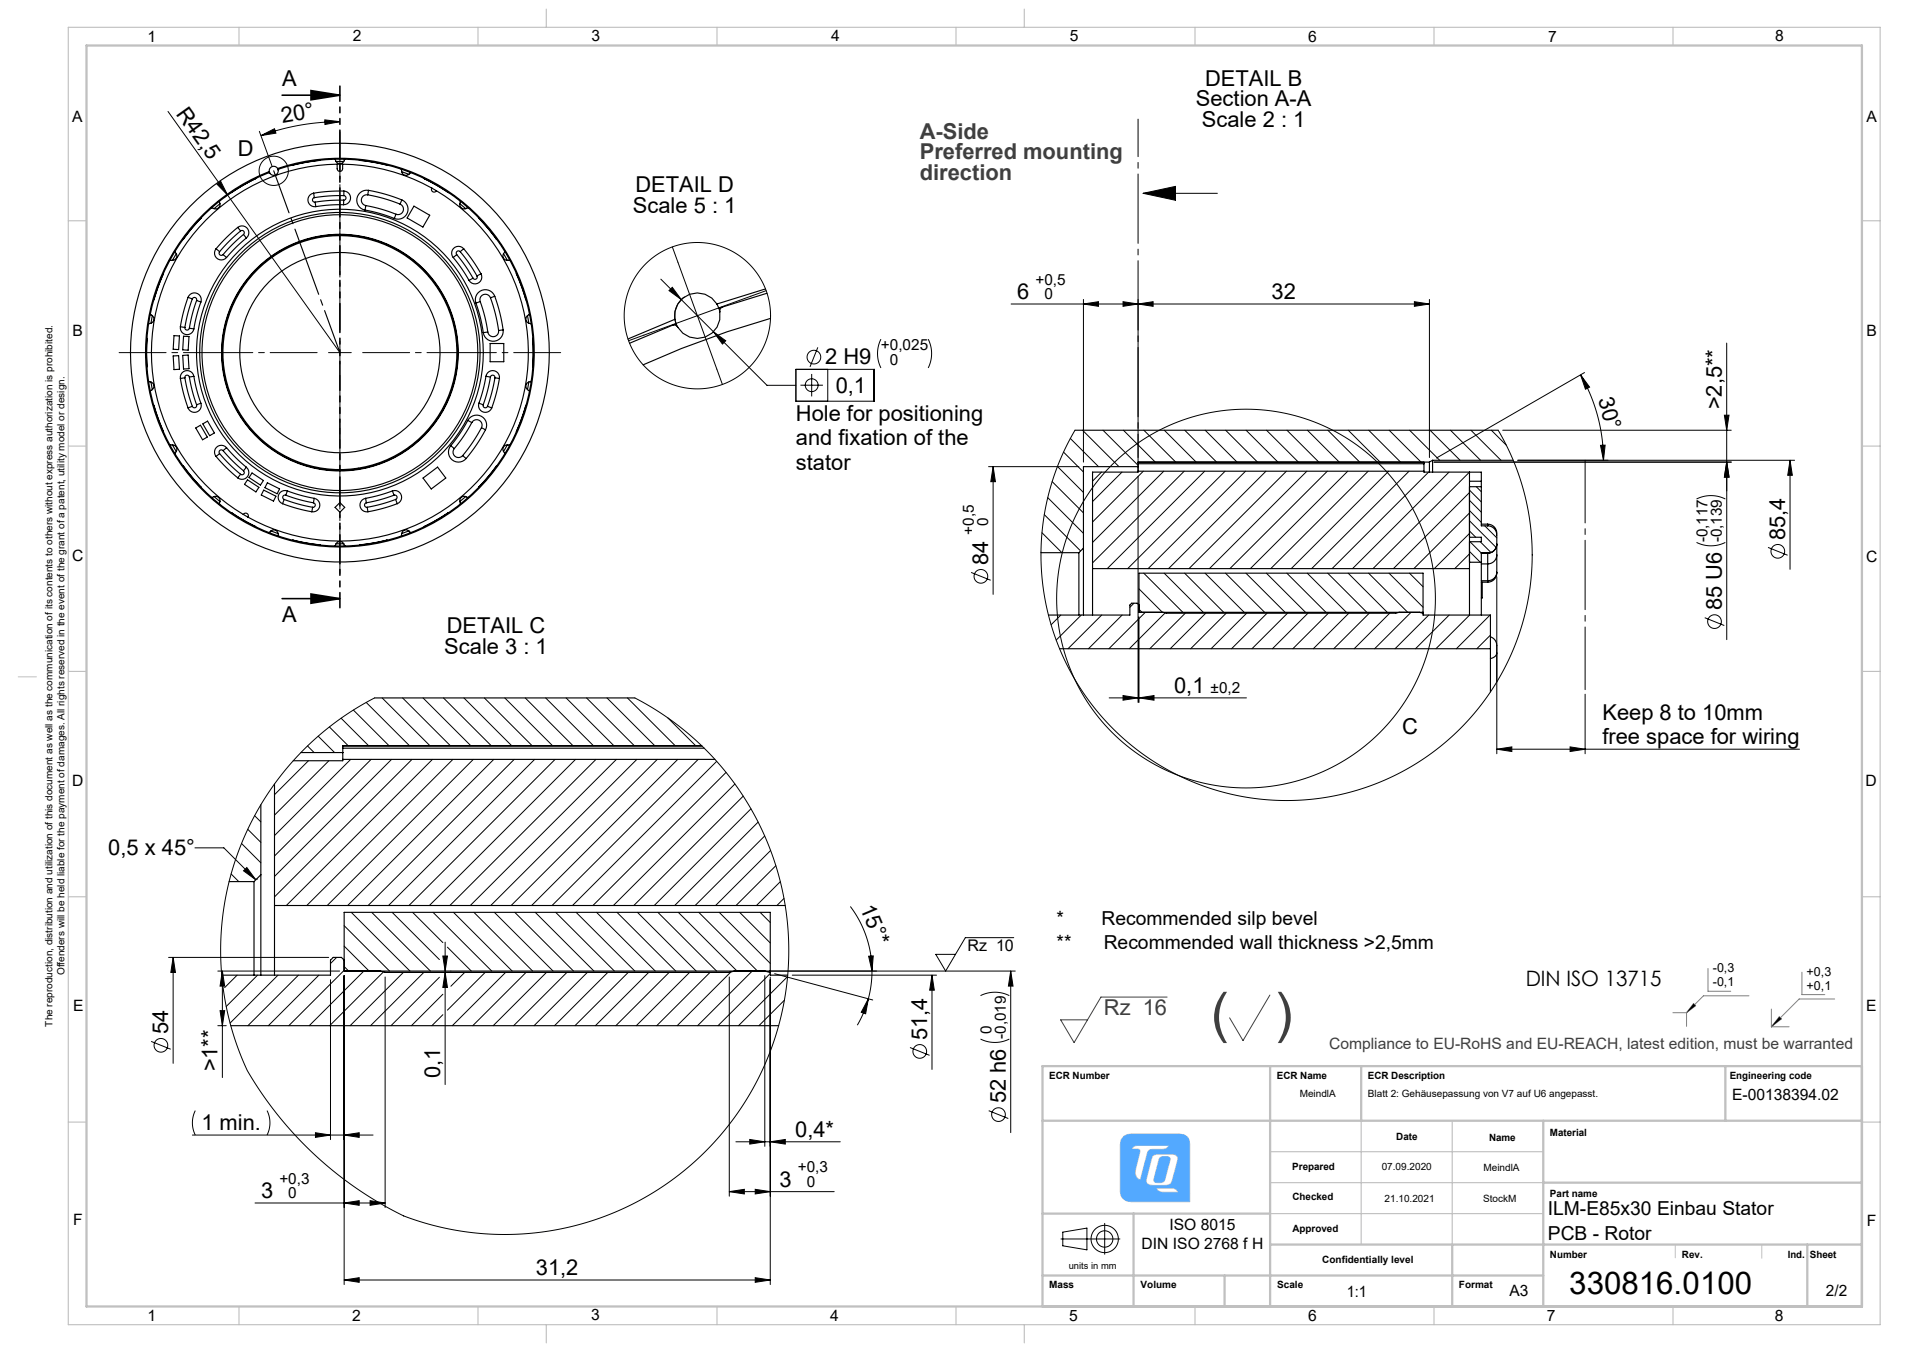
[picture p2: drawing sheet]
<svg xmlns="http://www.w3.org/2000/svg" width="420mm" height="297mm" viewBox="0 0 420 297" stroke-linecap="round" stroke-linejoin="round" font-family="sans-serif">
<g fill="none" stroke="#000" stroke-width=".22">
<path d="M251.1 42.5l7.1-1.6v3.1zM251.1 42.5h16.3M233.1 272.2h12.9M233.5 270.7l5.3-.9v4.8l-5.3-.9zM242.7 268.7v6.8"/>
<circle cx="242.7" cy="272.2" r="3"/>
<circle cx="242.7" cy="272.2" r="1.8"/>
</g>
<path d="M375.2 212.8v5h5M384.2 218.8h-10l-3.7 3.7M395.8 213.6v4.9h5.1M403 219.5h-7.8l-6.1 6.1M367.5 222.5h3M370.5 222.5v3M372 220.5l.5 .4-2 1.6zM389.1 225.6h3.9M389.1 221.7v3.9M390.8 223.4l.5 .4-2.2 1.8z" fill="none" stroke="#808080" stroke-width=".22"/>
<path d="M251.1 42.5h7.1v-1.6zM251.1 42.5l7.1 1.5v-1.5zM372 220.5l.5 .4-2 1.6zM390.8 223.4l.5 .4-2.2 1.8z" fill-rule="evenodd" fill="#000"/>
<path d="M4 148.7h4M246.9 249.6l.8-.4 1-.1h10.3a2.07 2.07 0 0 1 2.3 2.2l.1 12.7h-12.8a2.22 2.22 0 0 1-2.5-2.2v-10.3l.2-1.1zM249 251.9l1.1-.3h6.7a1.63 1.63 0 0 1-2 .9h-1.6a1.08 1.08 0 0 0-1.2 1l-1.5 5.7-.4-.2-.4-.4-.3-.8 1-5.2-.5-.2h-1.3zM253.4 253.7a14.8 14.8 0 0 1 4.7-.1 1.1 1.1 0 0 1 .5 1.6l-1.1 4.1a1.52 1.52 0 0 1-1.9 1.1 6.2 6.2 0 0 1-3.7-.4l-.1-.7 .1-.5 1-4.1 .2-.7zM254.7 254.4a2.06 2.06 0 0 1 2.3-.1v.7l-1.1 4.1a1.36 1.36 0 0 1-1.8 .7l-.3-.1-.3-.4zM254 261h3.3a1.34 1.34 0 0 1 1.5 .9h-3.2a1.44 1.44 0 0 1-1.6-.9zM368 273.4v2.9M387 273.4v3" fill="none" stroke="#c0c0c0" stroke-width=".22"/>
<g fill="none" stroke="#c0c0c0" stroke-width=".25">
<path d="M15 6h398v285h-398zM52.5 6v4M105 6v4M120 2v4M157.5 6v4M210 6v4M225 2v4M262.5 6v4M315 6v4M367.5 6v4M15 48.5h4M409 48.5h4"/>
<path d="M15 98h4M409 98h4M15 147.5h4M409 147.5h4M15 197h4M409 197h4M15 246.5h4M279 259.8h60M279 253h60M299 246.2v27.2M319 246.2v27.2M409 246.5h4"/>
<path d="M279 266.6h60M52.5 287v4M105 287v4M120 291v4M157.5 287v4M210 287v4M225 291v4M262.5 287v4M315 287v4M367.5 287v4"/>
</g>
<g fill="none" stroke="#c0c0c0" stroke-width=".5">
<path d="M19 10h390v277h-390zM279 234.2v52.8M299 234.2v12M379 234.2v12M409 234.2h-180v52.8M229 246.2h180M339 259.8h70M339 246.2v40.8M229 266.6h50M249 266.6v20.4M279 273.4h130M319 273.4v13.6"/>
<path d="M397 273.4v13.6M229 280.2h110M269 280.2v6.8"/>
</g>
<path d="M254.8 254.3l-1.3 4.8 .1 .5 .4 .2h1.3l.5-.4 1.2-4.7v-.4l-.5-.2h-1.2zM253.3 253.8l.8-.2 3.4-.1 .7 .2 .4 .4 .1 .8-1.2 4.4-.2 .6-.4 .3-.9 .2h-2.9l-.8-.2-.4-.3-.1-.9 1.2-4.6zM254 261h3.8l.6 .3 .4 .6h-3.7l-.7-.4zM246.7 249.8l-.4 .6-.2 .9v10.5a2.23 2.23 0 0 0 2.5 2.2h12.8l-.1-12.7a2.07 2.07 0 0 0-2.3-2.2h-10.5l-1.1 .2zM248.9 252l1-.4h6.9l-.4 .5-.5 .3-2.9 .1-.7 .3-.3 .5-1.5 5.9-.8-.5a2.1 2.1 0 0 1-.2-2l.9-3.9-.3-.4h-1.5z" fill-rule="evenodd" fill="#53a9ff"/>
<g fill="none" stroke="#000" stroke-width=".22">
<path d="M36.9 24.5l37.8 53M55.3 39.6l-3.1 1.8-3 2M57 28.9l2.8 7.7M57.3 29.8l3-1.5 .3 .9zM71.3 26.3l3.4 .4-3.3 .6zM74.7 26.7a50.7 50.7 0 0 0-17.4 3.1M47.7 40.5l.8-.6 1.5 3zM148.9 57.6l8.6 23.5M72.2 77.5h5M74.7 75v5M145.2 61.3l11.5 11.6M147.7 63.1l2 2.7-2.7-2z"/>
<path d="M150.4 65.2a5 5 0 0 0-1.9 5.8M156.7 72.9l11.8 11.7h6.3M156.7 72.9l2.7 2-.7 .7zM164.9 65.1l-23.5 8.5M179.6 76.3l-1.7 4.3M193.5 74.5a7.1 7.1 0 0 0 0 6.3M203.9 74.5a7.1 7.1 0 0 1 0 6.3M222.1 66.8h91.9M238 66.8l3.3-.5v1zM238 65.8v35.7M246.7 66.3l3.3 .5-3.3 .5zM250 65.8v34.7"/>
<path d="M250 66.8l3.3-.5v1zM310.7 66.3l3.3 .5-3.3 .5zM314 65.8v34.7M379.3 75.4v65.1M174.8 81.1h17.2v7h-17.2zM175.8 84.6h5M178.3 82.1v5M181.8 81.1v7M233.6 99.3l4.4 4.4M235.1 96.3l6.2 6.2M236.1 94.5l-1.7 3.1-1.5 3.2-1.2 3.2-1 3.4-.9 3.5-.6 3.4-.4 3.6-.1 3.5 .1 3.5 .3 3.6 .5 3.4 .8 3.6 1.1 3.5 1.2 3.4 1.4 3.1 1.7 3.2 1.8 3 2.1 2.9 2.2 2.7 2.4 2.6 2.6 2.4 2.8 2.4 2.9 2 3 1.9 3.1 1.7 3.2 1.4 3.3 1.3 3.4 1 3.5 .8 3.4 .6 3.6 .3 3.5 .2 3.5-.2 3.5-.3 3.5-.6 3.7-.8 3.3-1.1 3.3-1.2 3.2-1.5 3.1-1.7 3-1.8 2.9-2.1 2.7-2.3 2.6-2.4 2.4-2.6 2.2-2.7 2-2.8 1.9-3.1 1.7-3.1 1.4-3.2 1.3-3.3 1-3.4 .8-3.4 .5-3.5 .4-3.5 .1-3.6-.2-3.5-.3-3.7-.6-3.5-.9-3.5-1-3.3-1.3-3.3-1.5-3.3-1.7-3.1M237.8 94.5l8 8"/>
<path d="M242.3 94.5l7.7 7.7M246.8 94.5l7 7M251.3 94.5l7 7M255.8 94.5l7 7M260.2 94.5l7 7M264.7 94.5l7 7M269.2 94.5l7 7M273.7 94.5l7 7M278.2 94.5l7 7M282.7 94.5l7 7M287.2 94.5l7 7M291.7 94.5l7 7"/>
<path d="M296.2 94.5l7 7M300.7 94.5l7 7M305.1 94.5l7 7M309.6 94.5l6.6 6.6M314.1 94.5l6.6 6.6M318.6 94.5l6.6 6.6M323.1 94.5l6.6 6.6M327.6 94.5l3.3 3.3M330.1 94.5h50.2M347.2 82.3l2 2.7-.9 .5zM347.2 82.3a37.5 37.5 0 0 1 5 18.8M348.1 81.8l-32.5 18.8"/>
<path d="M351.6 97.8h1l-.4 3.3zM378.8 91.2h1l-.5 3.3zM217.2 102.5h19.8M218.2 102.5l.5 3.3h-1.1zM218.2 102.5v28.1M228.9 117l4.4 4.4M229.4 113.1l8 7.9M230.2 109.3l7.8 7.9M231.1 105.8l6.9 6.9M232.3 102.5l5.7 5.7M242 103.7l-2 2M246.5 103.7l-6.5 6.5"/>
<path d="M250 104.6v49.7M251.2 103.5l-11.2 11.2M255.6 103.5l-15.6 15.7M260.1 103.5l-20.1 20.1M264.6 103.5l-21.4 21.4M269.1 103.5l-21.4 21.4M273.6 103.5l-21.4 21.4M278.1 103.5l-21.4 21.4M282.6 103.5l-21.4 21.4M287.1 103.5l-21.4 21.4M291.6 103.5l-21.4 21.4M296.1 103.5l-21.4 21.4"/>
<path d="M300.5 103.5l-21.4 21.4M305 103.5l-21.4 21.4M309.5 103.5l-21.4 21.4M313.8 103.7l-21.2 21.2M315 101.5h65.3M318.3 103.7l-21.2 21.2M322.8 103.7l-21.2 21.2M322.8 108.2l-16.7 16.7M322.8 112.7l-12.2 12.2M322.8 117.2l-7.7 7.7M322.8 116.6l1.4 1.4M322.8 114.4l5.9 5.9"/>
<path d="M322.8 112.2l2.6 2.6M322.8 109.9l2.6 2.6M322.8 107.7l2.6 2.6M322.9 119l2.5 2.5M324.3 106.9l1.1 1.1M325.2 119l2.3 2.4M326.1 115.5l2.7 2.7M333.4 101.1h60.8M372.7 119.2a7.1 7.1 0 0 0 6.3 0M372.7 109.6a7.1 7.1 0 0 1 6.3 0M379.3 101.5l.5 3.3h-1zM393.2 101.1v24"/>
<path d="M393.2 101.1l.5 3.3h-1zM213.3 125.7l4.3 1.8M228.7 121.3l.1 .1M233 135.1l-2.1 2.1M237.5 135.1l-5.5 5.5M242 135.1l-7.4 7.4M246.5 135.1l-7.4 7.4M249.1 132.5l-.9 .9M250.2 133.8l.7 .7M250.2 129.4l5.1 5.1M250.2 135.5v18.8M251.2 125.9l8.6 8.6"/>
<path d="M251.6 134.5l-8 8M255.7 125.9l8.6 8.6M255.9 134.6l-7.8 7.9M260.2 125.9l8.6 8.6M260.4 134.7l-7.8 7.8M264.7 125.9l8.6 8.6M264.9 134.7l-7.8 7.8M269.2 125.9l8.6 8.6M269.3 134.7l-7.8 7.8M273.7 125.9l8.6 8.6M273.8 134.7l-7.8 7.8M278.2 125.9l8.6 8.6"/>
<path d="M278.3 134.7l-7.8 7.8M282.7 125.9l8.6 8.6M282.8 134.7l-7.8 7.8M287.2 125.9l8.6 8.6M287.3 134.7l-7.8 7.8M291.6 125.9l8.6 8.6M291.8 134.7l-7.8 7.8M296.1 125.9l8.6 8.6M296.3 134.7l-7.8 7.8M300.6 125.9l8.6 8.6M300.8 134.7l-7.8 7.8M305.1 125.9l7.5 7.5"/>
<path d="M305.3 134.7l-7.8 7.8M309.6 125.9l3 3M310 134.5l-8 8M313.8 135.1l-7.4 7.4M318.3 135.1l-7.4 7.4M322.8 121.1l2.4 2.4M322.8 121.7l-3.2 3.2M322.8 123.4l.1 .1M322.8 135.1l-7.4 7.4M327.3 135.1l-7.4 7.4M327.4 139.5l-3 3M328.8 126.7v38.9"/>
<path d="M374.5 135.7l4.3 1.7M388.4 120.3l4.3 1.7M72.4 159.7l4.1 4.1M74.9 157.8l6.1 6M77.6 156l7.9 7.8M80.4 154.3l9.6 9.5M82.3 153.3l-4.5 2.5-4.4 3.1-3.9 3.2-3.8 3.6-3.4 3.9-3.1 4.2-2.7 4.4-2.4 4.7-1.9 4.7-1.6 5.2-1.1 4.9-.7 5.1-.3 5.2 .1 5.2 .6 5.1 1 5.2 1.6 5.5 2 5.1 1.3 2.4 2.7 4.2 3.8 5 3.9 4.4 4.2 4.1 4.6 3.9 3.7 2.7 4.2 2.8 4.9 2.7 2.9 1.3 4.9 1.5 5.4 1.2 5.4 .7 5.2 .2 5.2-.2 5.1-.7 5.1-1.1 5-1.5 4.8-1.9 4.7-2.3 4.4-2.6 4.3-3.1 3.9-3.4 3.7-3.7 3.3-4 3-4.2 2.6-4.5 2.2-4.7 1.9-4.8 1.4-5 1-5.1 .6-5 .2-5.2-.3-5.2-.7-5.2-1.2-5.2-1.5-4.8-2-4.9-2.4-4.7-2.7-4.5-3-4-3.6-4.1-3.6-3.5-4-3.2-4.3-3-4.5-2.6M83.9 153.3l10.5 10.5M88.4 153.3l10.5 10.5M92.9 153.3l10.5 10.5M97.4 153.3l10.5 10.5M101.9 153.3l10.5 10.5"/>
<path d="M106.4 153.3l10.5 10.5M110.9 153.3l10.5 10.5M115.4 153.3l10.5 10.5M119.9 153.3l10.5 10.5M124.4 153.3l10.5 10.5M128.8 153.3l10.5 10.5M133.3 153.3l10.5 10.5M137.8 153.3l10.5 10.5M146.7 157.7l6.1 6.1M243.6 153.3h30.2M246.7 152.8l3.3 .5-3.3 .5zM250.2 153.3l3.3-.5v1z"/>
<path d="M348.2 152.5v13.1M55.9 179.2l1.4 1.4M67.6 163.9l1.4 1.4M67.8 167.1l-7.5 7.5M69.9 161.7l3.6 3.6M72.2 167.1l-11.9 12M77 166.8l-16.7 16.8M81.5 166.8l-21.2 21.2M86 166.8l-25.7 25.7M90.5 166.8l-30.2 30.2M95 166.8l-32.1 32.1M99.5 166.8l-32.1 32.1"/>
<path d="M104 166.8l-32.1 32.1M108.5 166.8l-32.1 32.1M113 166.8l-32.1 32.1M117.4 166.8l-32.1 32.1M121.9 166.8l-32.1 32.1M126.4 166.8l-32.1 32.1M130.9 166.8l-32.1 32.1M135.4 166.8l-32.1 32.1M139.9 166.8l-32.1 32.1M144.4 166.8l-32.1 32.1M148.9 166.8l-32.1 32.1M153.4 166.8l-32.1 32.1"/>
<path d="M157.4 167.2l-31.6 31.7M159.5 169.7l-29.3 29.2M161.4 172.2l-26.7 26.7M163.3 174.9l-24.1 24M165 177.7l-21.3 21.2M328.8 164.6l3.3-.5v1zM328.8 164.6h66.5M344.9 164.1l3.3 .5-3.3 .5zM42.8 186.3h6.4l7 7M50.8 192l1.7 1.7M53.1 185.3l4.2 4.2M53.5 191.3l.7-.7 2 2.7z"/>
<path d="M54.4 182.2l2.9 2.8M56.4 193.1h.1M166.5 180.6l-18.3 18.3M168 183.6l-15.3 15.3M169.3 186.8l-12.1 12.1M170.4 190.2l-8.7 8.7M171.4 193.7l-5.2 5.2M172.2 197.4l-1.5 1.5M186.8 199.1a23.5 23.5 0 0 1 4.7 14.2M37 210.3h35.2M38 210.3l.5 3.3h-1zM38 210.3v23.3"/>
<path d="M47.8 213.3h26.8M48.8 213.3l.6 3.3h-1.1zM48.8 213.3v23.4M52.1 214.2l-2.8 2.8M56.6 214.2l-6.9 6.9M61.1 214.2l-10.6 10.5M65.6 214.2l-11.1 11.1M70 214.2l-11.1 11.1M72.6 215.2v35.1M73.9 210.3l-1.3 1.4M75.6 214.3v67.9M75.6 213.2l-12.2 12.1"/>
<path d="M75.6 212.3l1 1M75.6 207.8l5.5 5.5M75.6 203.3l10 10M77.2 200.4l12.9 12.9M79.9 213.3l-12 12M81.7 200.4l12.9 12.9M84.2 213.5l-11.8 11.8M84.6 214.6v50.7M86.1 200.4l10.4 10.4M88.6 213.6l-11.7 11.7M90.6 200.4l6.7 6.7M93.1 213.6l-11.7 11.7"/>
<path d="M95.1 200.4l12.9 12.9M96.5 214.7l-10.6 10.6M97.3 210h1l-.5 3.3zM97.3 218.4l-6.9 6.9M97.8 213.6l.5 3.3h-1zM97.8 207v31.2M98.3 208.1l5.2 5.2M99 213.3h.1M99.6 200.4l12.9 12.9M102.1 213.6l-3.1 3.1M104.1 200.4l12.9 12.9M106.6 213.6l-8.3 8.3"/>
<path d="M108.6 200.4l12.9 12.9M111.1 213.6l-11.7 11.7M113.1 200.4l12.9 12.9M115.5 213.6l-11.7 11.7M117.6 200.4l12.9 12.9M120 213.6l-11.7 11.7M122.1 200.4l12.9 12.9M124.5 213.6l-11.7 11.7M126.6 200.4l12.9 12.9M129 213.6l-11.7 11.7M131 200.4l12.9 12.9M133.5 213.6l-11.7 11.7"/>
<path d="M135.5 200.4l12.9 12.9M138 213.6l-11.7 11.7M140 200.4l12.9 12.9M142.5 213.6l-11.7 11.7M144.5 200.4l12.9 12.9M147 213.6l-11.7 11.7M149 200.4l12.9 12.9M151.5 213.6l-11.7 11.7M153.5 200.4l12.9 12.9M156 213.6l-11.7 11.7M158 200.4l11.2 11.2M160.2 214.6v48.2"/>
<path d="M160.5 213.5l-11.8 11.8M162.5 200.4l6.7 6.7M165.2 213.3l-12 12M167 200.4l2.2 2.3M168 214.3v37.5M169.2 214.6v67.6M169.2 213.8l-11.5 11.5M170.2 213.9l21.5 5.8M172.3 219.7l-5.6 5.6M173 214.5l-10.8 10.8M174 214.2h31.7M190.7 219.4l-.6 3.3-.9-.3z"/>
<path d="M190.7 219.4a23.5 23.5 0 0 1-2.4 5.8M190.8 210.1l1-.1-.3 3.3zM191.5 213.3a23.6 23.6 0 0 1-.8 6.1M204.7 214.2l.5 3.3h-1zM204.7 214.2v20.7M215.4 218.7a7.1 7.1 0 0 1 6.3 0M222 213.3l.5 3.3h-1zM222 213.3v35.5M222.7 206h-10.6l-4.4 7.3-2.1-3.7h4.3M223 213.3h-54M33.2 228.8l4.3 1.7M47.8 225.3h1.9"/>
<path d="M48.3 222h1.1l-.6 3.3zM97.3 222.9l-2.4 2.4M199.9 230.1l4.3 1.7M215.4 228.3a7.1 7.1 0 0 0 6.3 0M42.3 249.3h39.6M42.9 244a6 6 0 0 0 0 5.3M58.7 244a6 6 0 0 1 0 5.3M69.3 248.8l3.3 .5-3.3 .6zM75.6 249.3l3.3-.5v1.1zM161.6 250.8h23M164.7 250.3l3.3 .5-3.3 .5zM169.2 250.8l3.3-.5v1z"/>
<path d="M217.2 244l4.3 1.7M56 264.3h28.6M75.6 264.3l3.3-.5v1zM81.3 263.8l3.3 .5-3.3 .5zM160.2 261.8l3.3-.5v1zM160.2 261.8h23M165.9 261.3l3.3 .5-3.3 .5zM75.6 281.2l3.3-.5v1zM75.6 281.2h93.6M165.9 280.7l3.3 .5-3.3 .5z"/>
<circle cx="60.1" cy="37.5" r="3.2"/>
<circle cx="153.2" cy="69.3" r="16.1"/>
<circle cx="178.8" cy="78.5" r="1.5"/>
<circle cx="178.3" cy="84.6" r="1.41"/>
<circle cx="215.5" cy="126.6" r="1.5"/>
<circle cx="273.7" cy="131.5" r="41.6"/>
<circle cx="376.6" cy="136.6" r="1.5"/>
<circle cx="390.5" cy="121.1" r="1.5"/>
<circle cx="35.3" cy="229.6" r="1.5"/>
<circle cx="202" cy="231" r="1.5"/>
<circle cx="219.3" cy="244.9" r="1.5"/>
</g>
<path d="M68.3 19.9l6.4 1-6.4 1zM62 20.9h12.7M62 131.5h12.7M68.3 130.5l6.4 1-6.4 1z" fill="none" stroke="#000" stroke-width=".35"/>
<path d="M69.7 77.5h-43.5M74.7 72.5v-43.5M79.7 77.5h43.5M74.7 82.5v43.5" fill="none" stroke="#000" stroke-width=".22" stroke-dasharray="15.2 1.3 1.3 1.3" stroke-dashoffset="4.9"/>
<path d="M74.7 18.9v114.6" fill="none" stroke="#000" stroke-width=".35" stroke-dasharray="6.3 1.3 1.3 1.3 1.3 1.3" stroke-dashoffset="3"/>
<path d="M250 103.6v-77.4" fill="none" stroke="#000" stroke-width=".22" stroke-dasharray="15.2 1.3 1.3 1.3" stroke-dashoffset="7"/>
<path d="M348.2 101.1v50.4" fill="none" stroke="#000" stroke-width=".22" stroke-dasharray="15.2 1.3 1.3 1.3" stroke-dashoffset="1.5"/>
<path d="M60.1 37.5l14.6 40" fill="none" stroke="#000" stroke-width=".25" stroke-dasharray="15.2 1.3 1.3 1.3" stroke-dashoffset="5.4"/>
<g fill="#000">
<path d="M47.7 40.5l.8-.6 1.5 3zM393.2 101.1l.5 3.3h-1zM38 210.3l.5 3.3h-1zM222 213.3l.5 3.3h-1z"/>
<path d="M68.3 19.9l6.4 1-6.4 1zM68.3 130.5l6.4 1-6.4 1z"/>
<path d="M71.3 26.3l3.4 .4-3.3 .6zM57.3 29.8l3-1.5 .3 .9z"/>
<path d="M147 63.8l2.7 2-2-2.7zM156.7 72.9l2 2.7 .7-.7z"/>
<path d="M238 66.8l3.3-.5v1zM246.7 66.3l3.3 .5-3.3 .5z"/>
<path d="M310.7 66.3l3.3 .5-3.3 .5zM250 66.8l3.3-.5v1z"/>
<path d="M218.2 102.5l.5 3.3h-1.1zM379.3 101.5l.5 3.3h-1zM48.8 213.3l.6 3.3h-1.1zM48.3 222h1.1l-.6 3.3z"/>
<path d="M351.6 97.8h1l-.4 3.3zM347.2 82.3l2 2.7-.9 .5z"/>
<path d="M379.3 101.5l.5 3.3h-1zM378.8 91.2h1l-.5 3.3zM97.8 213.6l.5 3.3h-1zM97.3 210h1l-.5 3.3zM204.7 214.2l.5 3.3h-1z"/>
<path d="M328.8 164.6l3.3-.5v1zM344.9 164.1l3.3 .5-3.3 .5zM246.7 152.8l3.3 .5-3.3 .5zM250.2 153.3l3.3-.5v1z"/>
<path d="M190.7 219.4l-.6 3.3-.9-.3zM190.8 210.1l1-.1-.3 3.3z"/>
<path d="M75.6 264.3l3.3-.5v1zM81.3 263.8l3.3 .5-3.3 .5zM160.2 261.8l3.3-.5v1zM165.9 261.3l3.3 .5-3.3 .5zM75.6 281.2l3.3-.5v1zM165.9 280.7l3.3 .5-3.3 .5zM164.7 250.3l3.3 .5-3.3 .5zM169.2 250.8l3.3-.5v1zM69.3 248.8l3.3 .5-3.3 .6zM75.6 249.3l3.3-.5v1.1zM53.5 191.3l.7-.7 2 2.7z"/>
</g>
<path d="M148.9 57.6l-1.2-3.4M141.4 73.6l-3.3 1.2M164.9 65.1l3.4-1.3M157.5 81.1l1.2 3.4" fill="none" stroke="#000" stroke-width=".22" stroke-dasharray="15.2 1.3 1.3 1.3"/>
<path d="M256.4 219h-14.6l-5.9 10-2.9-5h5.9M278.9 218.6l-5.9 10-2.9-5" fill="none" stroke="#3f3f3f" stroke-width=".22"/>
<g fill="none" stroke="#000" stroke-width=".25">
<path d="M56.2 39.2l-5.5 3.1M59 37.9l.3 .1M59.1 37.7l.1 .2M59.2 37.9l.1 .1M61 37a1 1 0 0 0-1.2-.4 1 1 0 0 0-.7 1.1M61 37a42.7 42.7 0 0 1 55.8 47.5 42.7 42.7 0 0 1-68.2 26.8 42.7 42.7 0 0 1 8.6-72.8l1.9-.8M61 37l.1 .2M61.1 37.2a42.5 42.5 0 0 1 55.5 47.3 42.5 42.5 0 0 1-67.9 26.6 42.5 42.5 0 0 1 8.5-72.4l2-.8M61.1 37.2v.2M61.1 37.4a1 1 0 0 1-.6 1.1 1 1 0 0 1-1.2-.5M61.2 37.1l-.1 .3M70.4 35.2l-6.2 1.1"/>
<path d="M73.5 35a1.13 1.13 0 0 0 1.2 1 1.13 1.13 0 0 0 1.1-1M73.8 35.5h1.7M74.1 36.1h1.2M74.1 36.1a41.4 41.4 0 0 0-39.4 30.6 41.4 41.4 0 0 0 18.7 46.3M74.1 36.1v1a.6 .6 0 0 0 .6 .6 .6 .6 0 0 0 .6-.6v-1M75.3 36.1a41.4 41.4 0 0 1 19.5 5.2M78.9 35.2l6.2 1.1M88.1 37.1v.1a1.13 1.13 0 0 0 .8 1.3 1.13 1.13 0 0 0 1.3-.6h.1M88.2 37.7l1.6 .6M93.1 39.2l5.5 3.1M38.5 55.2l-.1 .1a1.13 1.13 0 0 1 .3 1.4 1.13 1.13 0 0 1-1.4 .5M38.7 55.7l-.8 1.5"/>
<path d="M44.2 47.8l-4 4.8M47.5 54.6l.7 .7M47.5 54.6a1.5 1.5 0 0 0 .2 2.2 1.5 1.5 0 0 0 2.1-.2M48.2 55.3a.5 .5 0 0 0 .1 .7 .5 .5 0 0 0 .7-.1M48.3 44.2h-.1a1.13 1.13 0 0 1-.2 1.5 1.13 1.13 0 0 1-1.5-.1l-.1 .1M48.3 44.7l-1.3 1.1M49 55.9l.8 .7M52.2 50l-2.5 2.2-2.2 2.4M52.2 50l.7 .7M52.2 50a1.5 1.5 0 0 1 2.1 .2 1.5 1.5 0 0 1-.2 2.1M52.9 50.7l-2.5 2.2-2.2 2.4M52.9 50.7a.5 .5 0 0 1 .7 .1 .5 .5 0 0 1-.1 .7"/>
<path d="M53.5 51.5l-2.4 2.1-2.1 2.3M53.5 51.5l.6 .8M54.1 52.3l-2.3 2-2 2.3M68.9 42.4l.2 1M68.9 42.4a1.5 1.5 0 0 0-1.2 1.8 1.5 1.5 0 0 0 1.7 1.2M69.1 43.4a.5 .5 0 0 0-.5 .6 .5 .5 0 0 0 .6 .4M69.2 44.4l.2 1M75.5 45h-3.1l-3 .4M75.5 44v1M75.5 44h-3.2l-3.1 .4M75.5 43a.5 .5 0 0 1 .5 .5 .5 .5 0 0 1-.5 .5M75.5 43h-3.2l-3.2 .4"/>
<path d="M75.5 42v1M75.5 42a1.5 1.5 0 0 1 1.5 1.5 1.5 1.5 0 0 1-1.5 1.5M75.5 42h-3.3l-3.3 .4M80.2 46.1a31.8 31.8 0 0 1 6.4 1.9M80.4 45.2a32.8 32.8 0 0 1 6.6 1.9M80.4 45.2l-.2 .9M80.8 42.8a1.2 1.2 0 0 0-1.4 1 1.2 1.2 0 0 0 1 1.4M80.8 42.8a35.2 35.2 0 0 1 7.1 2M80.9 41.8a36.2 36.2 0 0 1 7.4 2.1M80.9 41.8l-.1 1M80.9 41.8a2.2 2.2 0 0 0-2.5 1.8 2.2 2.2 0 0 0 1.8 2.5M87 47.1l-.4 .9"/>
<path d="M87.9 44.8a1.2 1.2 0 0 1 .6 1.6 1.2 1.2 0 0 1-1.5 .7M88.3 43.9l-.4 .9M88.3 43.9a2.2 2.2 0 0 1 1.2 2.9 2.2 2.2 0 0 1-2.9 1.2M90.9 45.3l3.5 2-1.5 2.6-3.5-2zM94.8 41.3a.6 .6 0 0 0 .3 .8 .6 .6 0 0 0 .8-.2M94.8 41.3l1.1 .6M95.9 41.9a41.4 41.4 0 0 1 14.6 56.3 41.4 41.4 0 0 1-56 15.4M99.6 56.6l1.8 2.4 1.6 2.6M100.3 55.9l1.9 2.5 1.7 2.7M100.3 55.9l-.7 .7M101 44.7l1.3 1.1M101.1 44.2a1.13 1.13 0 0 0 .2 1.5 1.13 1.13 0 0 0 1.5-.1l.1 .1"/>
<path d="M101.1 55.3a.5 .5 0 0 0-.7-.1 .5 .5 0 0 0-.1 .7M101.1 55.3l2 2.6 1.7 2.7M101.9 54.6l2 2.7 1.7 2.8M101.9 54.6l-.8 .7M101.9 54.6a1.5 1.5 0 0 0-2.2-.1 1.5 1.5 0 0 0-.1 2.1M105.1 47.8l4.1 4.8M110.6 55.7l.9 1.5M110.9 55.2v.1a1.13 1.13 0 0 0-.3 1.4 1.13 1.13 0 0 0 1.4 .5M32.3 74.3v6.3M33 68.9v.1a1.13 1.13 0 0 1 .8 1.3 1.13 1.13 0 0 1-1.2 .9v.1M33.5 69.3l-.3 1.7M35.9 60l-2.1 5.9"/>
<path d="M38 78.2l1.2-.1 .2 3-1.2 .1zM38.2 73.7l1.2 .1-.2 3-1.2-.1zM39.6 71.8l1 .1M39.6 71.8a1.5 1.5 0 0 0 1.3 1.7 1.5 1.5 0 0 0 1.7-1.2M40.1 78.1l1.2-.1 .2 3-1.2 .1zM40.3 73.9h1.2l-.2 3h-1.2zM40.6 71.9a.5 .5 0 0 0 .4 .6 .5 .5 0 0 0 .6-.4M41.3 65.3l-1 3.2-.7 3.3M41.3 65.3l.9 .4M41.3 65.3a1.5 1.5 0 0 1 1.9-.9 1.5 1.5 0 0 1 .9 1.9M41.6 72.1l1 .2M42.2 65.7l-.9 3.1-.7 3.1"/>
<path d="M42.2 65.7a.5 .5 0 0 1 .7-.3 .5 .5 0 0 1 .3 .6M43.2 66l-1 3-.6 3.1M43.2 66l.9 .3M44.1 66.3l-.9 3-.6 3M103.9 61.1l-.9 .5M104.5 66.6a31.8 31.8 0 0 1 1.7 6.5M104.8 60.6a.5 .5 0 0 1-.2 .7 .5 .5 0 0 1-.7-.2M105.5 66.2a32.8 32.8 0 0 1 1.6 6.7M105.5 66.2l-1 .4M105.6 60.1l-.8 .5M105.6 60.1a1.5 1.5 0 0 1-.5 2.1 1.5 1.5 0 0 1-2.1-.6M107.1 72.9l-.9 .2"/>
<path d="M107.7 75.5h3v4h-3zM107.7 65.4a1.2 1.2 0 0 0-1.5-.7 1.2 1.2 0 0 0-.7 1.5M107.7 65.4a35.2 35.2 0 0 1 1.8 7.2M108.7 65.1a2.2 2.2 0 0 0-2.8-1.3 2.2 2.2 0 0 0-1.4 2.8M108.7 65.1l-1 .3M108.7 65.1a36.2 36.2 0 0 1 1.8 7.4M109.5 72.6a1.2 1.2 0 0 1-1 1.4 1.2 1.2 0 0 1-1.4-1.1M110.5 72.5l-1 .1M110.5 72.5a2.2 2.2 0 0 1-1.9 2.4 2.2 2.2 0 0 1-2.4-1.8M113.4 60l2.2 5.9M115.9 69.3l.3 1.7M116.3 68.9v.1a1.13 1.13 0 0 0-.8 1.3 1.13 1.13 0 0 0 1.2 .9v.1"/>
<path d="M117 74.3v6.3M147.6 71.5a1 1 0 0 1 1.3 .4M148.3 70.1l-10.3 4.4M148.3 70.1l.2 1M148.5 71.1l-10.2 4.3M148.5 71.1l.4 .8M157.5 66.8a5 5 0 0 0-6-2.2 5 5 0 0 0-3.2 5.5M157.5 66.8l.4 .9M157.9 67.7l.2 .8M158.1 68.5a5 5 0 0 1-3.2 5.5 5 5 0 0 1-6-2.1M158.8 67.4a1 1 0 0 0-.7 1.1M168.2 63.5l-10.7 3.3"/>
<path d="M168.5 64.4l-10.6 3.3M169.3 69.9l-9.6 3-10 3.7-8.4 3.5M32.6 83.7a1.13 1.13 0 0 1 1.2 1 1.13 1.13 0 0 1-.8 1.2v.1M33.2 83.9l.3 1.7M33.8 89l2.1 5.9M37.3 97.7a1.13 1.13 0 0 1 1.4 .5 1.13 1.13 0 0 1-.3 1.5h.1M37.9 97.7l.8 1.5M39.6 83.1l.7 3.3 1 3.2M40.6 83l-1 .1M40.6 83l.7 3.2 .9 3.1M41.6 82.8a.5 .5 0 0 0-.6-.4 .5 .5 0 0 0-.4 .6M41.6 82.8l.6 3.1 1 3"/>
<path d="M42.2 89.3l-.9 .3M42.6 82.7a1.5 1.5 0 0 0-1.7-1.3 1.5 1.5 0 0 0-1.3 1.7M42.6 82.7l-1 .1M42.6 82.7l.6 3 .9 2.9M43 94l1-.6 1.5 2.6-1 .6zM43.2 88.9a.5 .5 0 0 1-.3 .7 .5 .5 0 0 1-.7-.3M44.1 88.6l-.9 .3M44.1 88.6a1.5 1.5 0 0 1-.9 1.9 1.5 1.5 0 0 1-1.9-.9M44.6 93.1l1-.6 1.5 2.6-1 .6zM48.2 99.6l2.2 2.4 2.5 2.2M48.2 99.6l-.7 .7M49 99a.5 .5 0 0 0-.7-.1 .5 .5 0 0 0-.1 .7"/>
<path d="M49 99l2.1 2.3 2.4 2.1M49.8 98.4l-.8 .6M49.8 98.4l2 2.2 2.3 2M49.8 98.4a1.5 1.5 0 0 0-2.1-.2 1.5 1.5 0 0 0-.2 2.1M99 97.9l.8 .6M99 97.9a2.2 2.2 0 0 0 .3 3.1 2.2 2.2 0 0 0 3.1-.3M99.8 98.5a1.2 1.2 0 0 0 .1 1.7 1.2 1.2 0 0 0 1.7-.1M102.8 92.4l.8 .4M102.8 92.4a2.2 2.2 0 0 1 2.9-1 2.2 2.2 0 0 1 .9 3M102.8 92.4a31.8 31.8 0 0 1-3.8 5.5M103.6 92.8a1.2 1.2 0 0 1 1.7-.5 1.2 1.2 0 0 1 .5 1.7M103.6 92.8a32.8 32.8 0 0 1-3.8 5.7"/>
<path d="M105.2 88.6a1.5 1.5 0 0 0 .9 1.9 1.5 1.5 0 0 0 1.9-.9M105.2 88.6l.9 .3M105.8 94l.8 .4M105.8 94a35.2 35.2 0 0 1-4.2 6.1M106.1 88.9a.5 .5 0 0 0 .3 .7 .5 .5 0 0 0 .7-.3M106.6 94.4a36.2 36.2 0 0 1-4.2 6.3M106.7 82.7l1 .1M106.7 82.7a1.5 1.5 0 0 1 1.8-1.3 1.5 1.5 0 0 1 1.2 1.7M106.7 82.7l-.6 3-.9 2.9M107.1 89.3l.9 .3M107.7 82.8a.5 .5 0 0 1 .6-.4 .5 .5 0 0 1 .4 .6M107.7 82.8l-.6 3.1-1 3"/>
<path d="M108.7 83l-.7 3.2-.9 3.1M108.7 83l1 .1M109.7 83.1l-.7 3.3-1 3.2M111.5 97.7l-.9 1.5M112 97.7a1.13 1.13 0 0 0-1.4 .5 1.13 1.13 0 0 0 .3 1.5M115.6 89l-2.2 5.9M116.2 83.9l-.3 1.7M116.7 83.7a1.13 1.13 0 0 0-1.2 1 1.13 1.13 0 0 0 .8 1.2v.1M236.1 94.5h93M40.2 102.3l4 4.8M46.4 109.2l.1 .1a1.13 1.13 0 0 1 1.5 0 1.13 1.13 0 0 1 .2 1.4l.1 .1M47 109.1l1.3 1.1"/>
<path d="M47.5 100.3l2.2 2.4 2.5 2.3M50.7 112.6l5.5 3.1M52.9 104.2l-.7 .8M53.4 113l1.1 .6M53.4 113a.6 .6 0 0 1 .9-.2 .6 .6 0 0 1 .2 .8M53.5 103.4a.5 .5 0 0 1 .1 .7 .5 .5 0 0 1-.7 .1M54.1 102.6l-.6 .8M54.1 102.6a1.5 1.5 0 0 1 .2 2.2 1.5 1.5 0 0 1-2.1 .2M54.4 105.4l2.5 1.7-.7 1-2.5-1.7zM55.4 103.9l2.5 1.7-.7 1-2.5-1.7zM57.9 107.7l2.7 1.3-.5 1.1-2.7-1.4zM58.7 106.1l2.7 1.3-.5 1.1-2.7-1.4z"/>
<path d="M59 117h.1a1.13 1.13 0 0 1 1.4-.5 1.13 1.13 0 0 1 .7 1.3M59.5 116.6l1.6 .6M62.1 110.7l3.1 1 3.3 .7M62.4 109.7l-.3 1M62.4 109.7l3.1 1 3.2 .7M62.8 108.8l3 1 3 .7M62.8 108.8a.5 .5 0 0 0-.7 .3 .5 .5 0 0 0 .3 .6M63.1 107.8l-.3 1M63.1 107.8l2.9 1 3 .7M63.1 107.8a1.5 1.5 0 0 0-1.9 .9 1.5 1.5 0 0 0 .9 2M64.2 118.7l6.2 1M68.7 111.4l-.2 1"/>
<path d="M68.8 110.5a.5 .5 0 0 1 .5 .5 .5 .5 0 0 1-.6 .4M69 109.5l-.2 1M69 109.5a1.5 1.5 0 0 1 1.2 1.7 1.5 1.5 0 0 1-1.7 1.2M73.5 119.9a1.13 1.13 0 0 1 1.2-.9 1.13 1.13 0 0 1 1.1 .9M73.6 111.5l1.1-1.1 1 1.1-1 1zM73.8 119.5h1.7M80.3 109.5a1.5 1.5 0 0 0-1.2 1.7 1.5 1.5 0 0 0 1.7 1.2M80.3 109.5l.2 1M80.5 110.5a.5 .5 0 0 0-.4 .5 .5 .5 0 0 0 .6 .4M80.7 111.4l.1 1M85.1 118.7l-6.2 1M86.2 107.8l-2.9 1-3 .7"/>
<path d="M86.2 107.8l.4 1M86.2 107.8a1.5 1.5 0 0 1 1.9 .9 1.5 1.5 0 0 1-.8 2M86.6 108.8l-3 1-3.1 .7M86.6 108.8a.5 .5 0 0 1 .6 .3 .5 .5 0 0 1-.3 .6M86.9 109.7l-3.1 1-3.1 .7M86.9 109.7l.4 1M87.3 110.7l-3.2 1-3.3 .7M89.8 116.6l-1.6 .6M90.3 117h-.1a1.13 1.13 0 0 0-1.3-.5 1.13 1.13 0 0 0-.8 1.3M92.9 105l3.2-2.4 1.8 2.4-3.2 2.4zM98.6 112.6l-5.5 3.1M101.6 100.1l.8 .6"/>
<path d="M102.3 109.1l-1.3 1.1M102.9 109.2l-.1 .1a1.13 1.13 0 0 0-1.5 0 1.13 1.13 0 0 0-.2 1.4v.1M109.2 102.3l-4.1 4.8M250 102.5v1M250 101.5h62.8v.4M250 103.5v.2h-10v21.2M250 101.9h62.8M250 103.5h62.8M250 102.5h-12v17.9M312.8 101.9v1.6M312.8 103.5v.2h12.6v2M314 101.5v2.2"/>
<path d="M314 101.5h-64v1M314.7 101.1v2.6M314.7 101.1h17.7M314.7 101.1l-.7 .4M322.8 118h2.6v1h-2.6M322.8 103.7v21.2M322.8 106.9h2.6M322.8 105.7h2.6M325.4 105.7v1.2M325.4 115.1h1.4M325.4 106.9v8.6h1.4M326.8 115.1a2 2 0 0 1 2 2"/>
<path d="M326.8 115.5a2 2 0 0 1 2 2v2a2 2 0 0 1-2 2M326.8 115.1v.4M228.7 121.4h8.3M237 121.4v13.7M238 120.4v14.7M238 120.4l-1 1M240 124.9v10.2M240 124.9h82.8M250.2 132.9l-.4-.4h-1.2l-.4 .4v2.2h-17.9M250.2 125.9h62.4v8.6h-62.4zM255.4 134.5l.8 .2h50.4l.7-.2M311.8 134.5l.8 .2"/>
<path d="M312.6 134.5v.2M312.6 134.7v.4h14.8v7.4M322.8 124.9v10.2M322.8 123.5h2.6M325.4 123.5v11.6M325.4 127.9h1.4M325.4 123.9h1.4M325.4 127.6h1.4M325.6 127.9v3.5h-.2M326.8 121.5a2 2 0 0 0 2-2v2.4M326.8 121.5h.1M326.8 123.9v3.7"/>
<path d="M326.8 121.5v2.4M326.8 127.6v.3M326.8 121.5h-1.4v2M327.4 139.9a2.34 2.34 0 0 1 1.4 2.8v.7M328.8 125.7a2.01 2.01 0 0 1-2 2.2M328.8 121.9a1.99 1.99 0 0 1-2 2M328.8 125.7a1.93 1.93 0 0 1-2 1.9M328.8 121.9v3.8M82.3 153.3h57.2M232.8 142.5h94.6M327.4 142.5v9.5M328.8 143.4v6.4"/>
<path d="M328.8 143.4l-.3 .8-1.1 .5M57.3 176.8v15.4M60.3 172.2v26.7M66.1 165.3h9.2v1.5M75.3 166.8v.3h-10.9M75.3 163.9h78.9M75.3 164.4h79.4M75.3 166.8h81.7M154.1 163.8h-78.8v1.5M50.3 193.7h5.5M55.8 193.7v20.5M57.3 192.2v22"/>
<path d="M57.3 192.2l-1.5 1.5M60.3 198.9v15.3M60.3 198.9h112.2M75.6 210.9l-.6-.6h-1.8l-.6 .6v3.3h-23.9M75.6 200.4h93.6v12.9h-93.6zM83.5 213.3l1.1 .3h75.6l1.1-.3M168 213.3l1.2 .3M169.2 213.3v.3M169.2 213.6v.6h3.8M50.7 225.3h120.3"/>
<circle cx="74.7" cy="77.5" r="26"/>
<circle cx="74.7" cy="77.5" r="25.7"/>
<circle cx="74.7" cy="77.5" r="30.3"/>
<circle cx="74.7" cy="77.5" r="31.5"/>
<circle cx="74.7" cy="77.5" r="25.9"/>
<circle cx="74.7" cy="77.5" r="46"/>
<circle cx="74.7" cy="77.5" r="22"/>
<circle cx="74.7" cy="77.5" r="30.8"/>
</g>
<g font-size="12" fill="#3f3f3f">
<text x="266" y="226.6">(</text>
<text x="280" y="226.6">)</text>
</g>
<text font-size="6.9" x="344.7" y="284.3">330816.0100</text>
<g font-size="4.8">
<text x="62" y="19">A</text>
<text x="262.7" y="23.3">Section A-A</text>
<text x="264.7" y="18.8">DETAIL B</text>
<text x="38.6" y="24.9" transform="rotate(55 38.6 24.9)">R42,5</text>
<text x="62.1" y="27.1" transform="rotate(-10 62.1 27.1)">20°</text>
<text x="264" y="27.8">Scale 2 : 1</text>
<text x="52.2" y="34.3">D</text>
<text x="139" y="46.8">Scale 5 : 1</text>
<text x="139.6" y="42.3">DETAIL D</text>
<text x="223.4" y="65.7">6</text>
<text x="279.3" y="65.7">32</text>
<text x="181.3" y="80">2 H9</text>
<text x="183.6" y="86.2">0,1</text>
<text x="351" y="87.6" transform="rotate(75 351 87.6)">30°</text>
<text x="378.2" y="89.9" transform="rotate(-90 378.2 89.9)">&gt;2,5**</text>
<text x="174.8" y="92.4">Hole for positioning</text>
<text x="174.8" y="97.8">and fixation of the</text>
<text x="174.8" y="103.2">stator</text>
<text x="392.1" y="118.6" transform="rotate(-90 392.1 118.6)">85,4</text>
<text x="217.1" y="124.1" transform="rotate(-90 217.1 124.1)">84</text>
<text x="62" y="136.7">A</text>
<text x="378.2" y="134.1" transform="rotate(-90 378.2 134.1)">85 U6</text>
<text x="97.6" y="143.6">Scale 3 : 1</text>
<text x="98.1" y="139.1">DETAIL C</text>
<text x="257.9" y="152.2">0,1</text>
<text x="308" y="161.2">C</text>
<text x="352" y="158.1">Keep 8 to 10mm</text>
<text x="352" y="163.5">free space for wiring</text>
<text x="23.8" y="187.9">0,5 x 45°</text>
<text x="188.9" y="199.5" transform="rotate(67 188.9 199.5)">15°*</text>
<text x="36.9" y="227.1" transform="rotate(-90 36.9 227.1)">54</text>
<text x="203.6" y="228.5" transform="rotate(-90 203.6 228.5)">51,4</text>
<text x="47.8" y="235.4" transform="rotate(-90 47.8 235.4)">&gt;1**</text>
<text x="96.7" y="236.9" transform="rotate(-90 96.7 236.9)">0,1</text>
<text x="220.9" y="242.4" transform="rotate(-90 220.9 242.4)">52 h6</text>
<text x="44.2" y="248.3">1 min.</text>
<text x="174.7" y="249.7">0,4*</text>
<text x="57.4" y="263.2">3</text>
<text x="171.3" y="260.7">3</text>
<text x="117.7" y="280.1">31,2</text>
</g>
<g font-size="4.8" fill="#3f3f3f">
<text x="202" y="30.5">A-Side</text>
<text x="202" y="35">Preferred mounting</text>
<text x="202" y="39.5">direction</text>
<text x="242.5" y="223">Rz 16</text>
</g>
<text font-size="4.7" x="335.1" y="216.5">DIN ISO 13715</text>
<g font-size="4.2">
<text x="232.1" y="203.2">*</text>
<text x="242" y="203.2">Recommended silp bevel</text>
<text x="232.1" y="208.5">**</text>
<text x="242.5" y="208.5">Recommended wall thickness &gt;2,5mm</text>
<text x="340" y="267">ILM-E85x30 Einbau Stator</text>
<text x="340" y="272.3">PCB - Rotor</text>
</g>
<text font-size="3.5" x="212.5" y="208.9">Rz 10</text>
<g font-size="3.4">
<text x="32.4" y="9.2">1</text>
<text x="77.5" y="9">2</text>
<text x="129.9" y="9">3</text>
<text x="182.6" y="9.1">4</text>
<text x="235" y="9">5</text>
<text x="287.3" y="9.2">6</text>
<text x="340" y="9.2">7</text>
<text x="390" y="9">8</text>
<text x="15.9" y="26.7">A</text>
<text x="410" y="26.7">A</text>
<text x="227.5" y="62.6">+0,5</text>
<text x="229.4" y="65.7">0</text>
<text x="15.9" y="73.8">B</text>
<text x="193.5" y="76.9">+0,025</text>
<text x="410" y="73.8">B</text>
<text x="195.5" y="80.1">0</text>
<text x="213.9" y="117.4" transform="rotate(-90 213.9 117.4)">+0,5</text>
<text x="217.1" y="115.5" transform="rotate(-90 217.1 115.5)">0</text>
<text x="375.1" y="119.2" transform="rotate(-90 375.1 119.2)">-0,117</text>
<text x="378.2" y="119.2" transform="rotate(-90 378.2 119.2)">-0,139</text>
<text x="15.8" y="123.2">C</text>
<text x="409.9" y="123.4">C</text>
<text x="265.9" y="152.2">±0,2</text>
<text x="15.8" y="172.6">D</text>
<text x="409.8" y="172.8">D</text>
<text x="16" y="222.2">E</text>
<text x="217.8" y="227.1" transform="rotate(-90 217.8 227.1)">0</text>
<text x="409.9" y="222.1">E</text>
<text x="221" y="228.3" transform="rotate(-90 221 228.3)">-0,019</text>
<text x="380.5" y="241.6">E-00138394.02</text>
<text x="175.3" y="257.6">+0,3</text>
<text x="61.4" y="260.1">+0,3</text>
<text x="63.3" y="263.2">0</text>
<text x="177.2" y="260.7">0</text>
<text x="16.1" y="269.2">F</text>
<text x="410.1" y="269.4">F</text>
<text x="250.8" y="274.4">DIN ISO 2768 f H</text>
<text x="256.9" y="270.3">ISO 8015</text>
<text x="295.8" y="284.9">1:1</text>
<text x="331.6" y="284.8">A3</text>
<text x="401.1" y="284.8">2/2</text>
<text x="32.4" y="290.2">1</text>
<text x="77.4" y="290.1">2</text>
<text x="129.9" y="290">3</text>
<text x="182.4" y="290.1">4</text>
<text x="234.9" y="290.1">5</text>
<text x="287.4" y="290.1">6</text>
<text x="339.8" y="290.2">7</text>
<text x="389.9" y="290.2">8</text>
</g>
<text font-size="3.4" fill="#3f3f3f" x="291.9" y="230.4">Compliance to EU-RoHS and EU-REACH, latest edition, must be warranted</text>
<g font-size="2.7">
<text x="376.3" y="213.6">-0,3</text>
<text x="396.9" y="214.4">+0,3</text>
<text x="376.3" y="216.6">-0,1</text>
<text x="396.9" y="217.4">+0,1</text>
</g>
<g font-size="2.2">
<text x="14.2" y="214.2" transform="rotate(-90 14.2 214.2)">Offenders will be held liable for the payment of damages. All rights reserved in the event of the grant of a patent, utility model or design.</text>
<text x="11.6" y="225.5" transform="rotate(-90 11.6 225.5)">The reproduction, distribution and utilization of this document as well as the communication of its contents to others without express authorization is prohibited.</text>
<text x="230.5" y="237">ECR Number</text>
<text x="280.5" y="237">ECR Name</text>
<text x="300.5" y="237">ECR Description</text>
<text x="380" y="237">Engineering code</text>
<text x="285.5" y="241">MeindlA</text>
<text x="300.5" y="241">Blatt 2: Gehäusepassung von V7 auf U6 angepasst.</text>
<text x="306.7" y="250.5">Date</text>
<text x="327.1" y="250.6">Name</text>
<text x="340.5" y="249.5">Material</text>
<text x="283.9" y="256.9">Prepared</text>
<text x="303.5" y="257.1">07.09.2020</text>
<text x="325.9" y="257.1">MeindlA</text>
<text x="283.9" y="263.7">Checked</text>
<text x="340.5" y="263">Part name</text>
<text x="304.1" y="264.1">21.10.2021</text>
<text x="325.8" y="264">StockM</text>
<text x="283.9" y="270.5">Approved</text>
<text x="290.5" y="277.5">Confidentially level</text>
<text x="340.5" y="276.2">Number</text>
<text x="369.5" y="276.2">Rev.</text>
<text x="392.7" y="276.2">Ind.</text>
<text x="397.5" y="276.2">Sheet</text>
<text x="230.5" y="283">Mass</text>
<text x="250.5" y="283">Volume</text>
<text x="280.5" y="283">Scale</text>
<text x="320.5" y="283">Format</text>
</g>
<text font-size="2.1" x="234.7" y="278.8">units in mm</text>
</svg>
